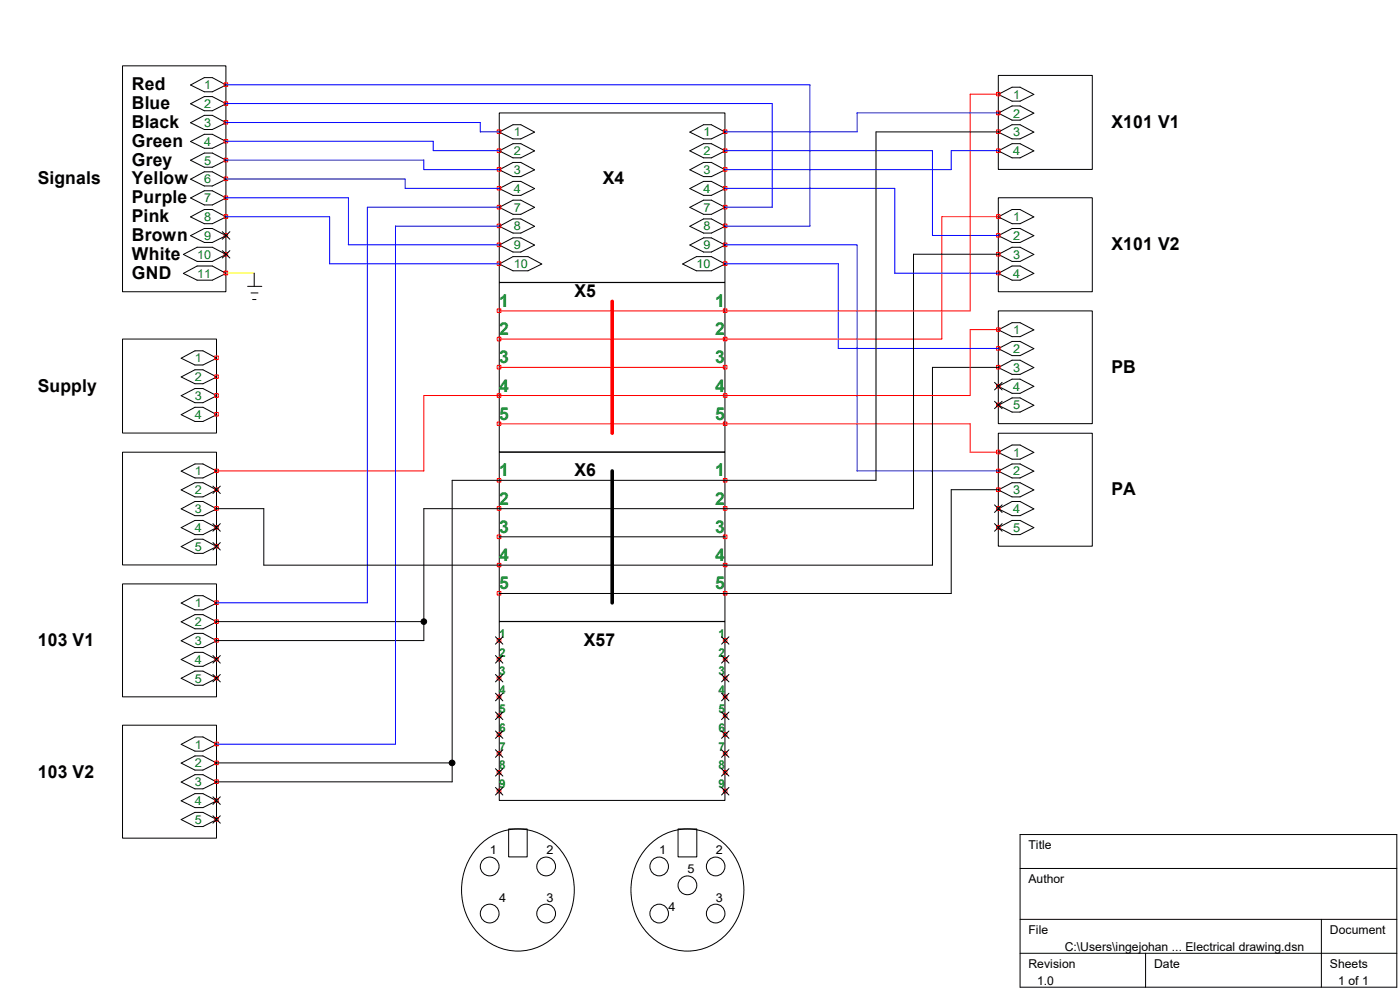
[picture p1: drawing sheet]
<svg xmlns="http://www.w3.org/2000/svg" width="297mm" height="210mm" viewBox="0 0 297 210" stroke-linecap="round" stroke-linejoin="round" font-family="sans-serif">
<g fill="none" stroke="#000" stroke-width=".21">
<path d="M26 14h21.9v47.9h-21.9zM40.4 18l2.9-1.5h1.7l3 1.5-3 1.5h-1.7zM211.8 16h19.9v19.9h-19.9zM40.4 30l2.9-1.5h1.7l3 1.5-3 1.5h-1.7zM40.4 26l2.9-1.5h1.7l3 1.5-3 1.5h-1.7zM40.4 22l2.9-1.5h1.7l3 1.5-3 1.5h-1.7zM40.4 34l2.9-1.5h1.7l3 1.5-3 1.5h-1.7zM40.4 38l2.9-1.6h1.7l3 1.6-3 1.5h-1.7zM105.9 24h47.9v35.9h-47.9zM105.9 28l2.9-1.5h1.7l2.9 1.5-2.9 1.5h-1.7zM105.9 32l2.9-1.5h1.7l2.9 1.5-2.9 1.5h-1.7zM105.9 36l2.9-1.5h1.7l2.9 1.5-2.9 1.5h-1.7z"/>
<path d="M146.3 28l3-1.5h1.6l2.9 1.5-2.9 1.5h-1.6zM146.3 32l3-1.5h1.6l2.9 1.5-2.9 1.5h-1.6zM146.3 36l3-1.5h1.6l2.9 1.5-2.9 1.5h-1.6zM211.8 20l2.9-1.5h1.7l2.9 1.5-2.9 1.5h-1.7zM211.8 24l2.9-1.5h1.7l2.9 1.5-2.9 1.5h-1.7zM211.8 28l2.9-1.5h1.7l2.9 1.5-2.9 1.5h-1.7zM211.8 32l2.9-1.5h1.7l2.9 1.5-2.9 1.5h-1.7zM211.8 28h-26v73.9h-89.9v64h-49.9M38.9 54l2.9-1.5h3.2l3 1.5-3 1.5h-3.2zM38.9 58l2.9-1.6h3.2l3 1.6-3 1.4h-3.2zM40.4 46l2.9-1.6h1.7l3 1.6-3 1.5h-1.7zM40.4 50l2.9-1.5h1.7l3 1.5-3 1.4h-1.7z"/>
<path d="M40.4 42l2.9-1.5h1.7l3 1.5-3 1.5h-1.7zM47.2 49.1l1.6 1.7M47.2 53.2l1.6 1.5M48.8 49.1l-1.6 1.7M48.8 53.2l-1.6 1.5M53.9 58v2.7M105.9 59.9h47.9v36h-47.9zM105.9 56l2.9-1.6h3.2l2.9 1.6-2.9 1.4h-3.2zM105.9 44l2.9-1.5h1.7l2.9 1.5-2.9 1.5h-1.7zM105.9 48l2.9-1.6h1.7l2.9 1.6-2.9 1.4h-1.7zM105.9 52l2.9-1.5h1.7l2.9 1.5-2.9 1.5h-1.7zM105.9 40l2.9-1.5h1.7l2.9 1.5-2.9 1.4h-1.7z"/>
<path d="M144.8 56l2.9-1.6h3.2l2.9 1.6-2.9 1.4h-3.2zM146.3 44l3-1.5h1.6l2.9 1.5-2.9 1.5h-1.6zM146.3 48l3-1.6h1.6l2.9 1.6-2.9 1.4h-1.6zM146.3 52l3-1.5h1.6l2.9 1.5-2.9 1.5h-1.6zM146.3 40l3-1.5h1.6l2.9 1.5-2.9 1.4h-1.6zM211.8 42h19.9v19.9h-19.9zM211.8 46l2.9-1.6h1.7l2.9 1.6-2.9 1.5h-1.7zM211.8 50l2.9-1.5h1.7l2.9 1.5-2.9 1.4h-1.7zM211.8 54l2.9-1.5h1.7l2.9 1.5-2.9 1.5h-1.7zM211.8 58l2.9-1.6h1.7l2.9 1.6-2.9 1.4h-1.7zM211.8 53.9h-18v54h-103.9v28h-43.9M26 71.9h19.9v20h-19.9z"/>
<path d="M38.4 80l3-1.6h1.7l2.9 1.6-2.9 1.4h-1.7zM38.4 76l3-1.6h1.7l2.9 1.6-2.9 1.4h-1.7zM52.5 60.7h3M53.3 62.1h1.4M53.6 63.5h.7M211.8 66h19.9v23.9h-19.9zM211.8 70l2.9-1.5h1.7l2.9 1.5-2.9 1.4h-1.7zM211.8 74l2.9-1.6h1.7l2.9 1.6-2.9 1.4h-1.7zM211.8 78l2.9-1.6h1.7l2.9 1.6-2.9 1.4h-1.7zM211.8 77.9h-14v42h-141.8v-12h-10M26 95.9h19.9v23.9h-19.9zM38.4 88l3-1.6h1.7l2.9 1.6-2.9 1.4h-1.7z"/>
<path d="M38.4 83.9l3-1.5h1.7l2.9 1.5-2.9 1.5h-1.7zM38.4 99.9l3-1.5h1.7l2.9 1.5-2.9 1.5h-1.7zM105.9 95.9h47.9v35.9h-47.9zM211 85.1l1.6 1.6M211 81.1l1.6 1.6M211.8 91.9h19.9v24h-19.9zM211.8 96l2.9-1.6h1.7l2.9 1.6-2.9 1.4h-1.7zM211.8 99.9l2.9-1.5h1.7l2.9 1.5-2.9 1.5h-1.7zM211.8 82l2.9-1.6h1.7l2.9 1.6-2.9 1.4h-1.7zM211.8 86l2.9-1.6h1.7l2.9 1.6-2.9 1.4h-1.7zM212.6 85.1l-1.6 1.6M212.6 81.1l-1.6 1.6"/>
<path d="M38.4 103.9l3-1.5h1.7l2.9 1.5-2.9 1.5h-1.7zM38.4 107.9l3-1.5h1.7l2.9 1.5-2.9 1.5h-1.7zM38.4 111.9l3-1.5h1.7l2.9 1.5-2.9 1.5h-1.7zM38.4 116l3-1.6h1.7l2.9 1.6-2.9 1.4h-1.7zM45.2 111.1l1.5 1.6M45.2 115.1l1.5 1.6M45.2 103.1l1.5 1.6M46.7 111.1l-1.5 1.6M46.7 115.1l-1.5 1.6M46.7 103.1l-1.5 1.6M105.9 113.9h47.9M211 107.1l1.6 1.6"/>
<path d="M211 111.1l1.6 1.6M211.8 103.9l2.9-1.5h1.7l2.9 1.5-2.9 1.5h-1.7zM211.8 107.9l2.9-1.5h1.7l2.9 1.5-2.9 1.5h-1.7zM211.8 111.9l2.9-1.5h1.7l2.9 1.5-2.9 1.5h-1.7zM211.8 103.9h-10v22h-95.9M212.6 107.1l-1.6 1.6M212.6 111.1l-1.6 1.6M26 123.9h19.9v23.9h-19.9zM38.4 139.9l3-1.5h1.7l2.9 1.5-2.9 1.5h-1.7zM38.4 135.9l3-1.5h1.7l2.9 1.5-2.9 1.5h-1.7zM38.4 131.9l3-1.5h1.7l2.9 1.5-2.9 1.5h-1.7zM38.4 127.9l3-1.5h1.7l2.9 1.5-2.9 1.5h-1.7z"/>
<path d="M45.2 139.1l1.5 1.6M46 131.9h43.9M46.7 139.1l-1.5 1.6M105.1 135.1l1.6 1.6M105.1 139.1l1.6 1.6M105.9 131.9h47.9v37.9h-47.9zM106.7 135.1l-1.6 1.6M106.7 139.1l-1.6 1.6M153.1 139.1l1.5 1.6M153.1 135.1l1.5 1.6M154.6 139.1l-1.5 1.6M154.6 135.1l-1.5 1.6"/>
<path d="M26 153.8h19.9v24h-19.9zM38.4 143.9l3-1.5h1.7l2.9 1.5-2.9 1.5h-1.7zM38.4 157.9l3-1.6h1.7l2.9 1.6-2.9 1.4h-1.7zM45.2 143.1l1.5 1.6M46.7 143.1l-1.5 1.6M105.1 143.1l1.6 1.6M105.1 147.1l1.6 1.6M105.1 151l1.6 1.7M105.1 155.1l1.6 1.5M105.1 159l1.6 1.7M106.7 143.1l-1.6 1.6M106.7 147.1l-1.6 1.6"/>
<path d="M106.7 151l-1.6 1.7M106.7 155.1l-1.6 1.5M106.7 159l-1.6 1.7M153.1 159l1.5 1.7M153.1 155.1l1.5 1.5M153.1 151l1.5 1.7M153.1 147.1l1.5 1.6M153.1 143.1l1.5 1.6M154.6 159l-1.5 1.7M154.6 155.1l-1.5 1.5M154.6 151l-1.5 1.7M154.6 147.1l-1.5 1.6"/>
<path d="M154.6 143.1l-1.5 1.6M38.4 173.9l3-1.6h1.7l2.9 1.6-2.9 1.4h-1.7zM38.4 169.9l3-1.5h1.7l2.9 1.5-2.9 1.4h-1.7zM38.4 165.9l3-1.6h1.7l2.9 1.6-2.9 1.4h-1.7zM38.4 161.9l3-1.5h1.7l2.9 1.5-2.9 1.5h-1.7zM45.2 169l1.5 1.6M45.2 173.1l1.5 1.5M46 161.8h49.9M46.7 169l-1.5 1.6M46.7 173.1l-1.5 1.5M101.4 179.6a11.5 11.5 0 0 1 19.2 3.5 13.2 13.2 0 0 1-8 18.3 12 12 0 0 1-14.4-9.6 13.7 13.7 0 0 1 3.2-12.2zM105.1 163.1l1.6 1.5"/>
<path d="M105.1 167l1.6 1.7M106.7 163.1l-1.6 1.5M106.7 167l-1.6 1.7M107.9 175.9h3.9v5.9h-3.9zM137.4 179.6a11.5 11.5 0 0 1 19.2 3.5 13.2 13.2 0 0 1-8 18.3 12 12 0 0 1-14.4-9.6 13.7 13.7 0 0 1 3.2-12.2zM143.8 175.9h4v5.9h-4zM153.1 167l1.5 1.7M153.1 163.1l1.5 1.5M154.6 167l-1.5 1.7M154.6 163.1l-1.5 1.5M216.4 177h79.9v32.4h-79.9zM216.4 184.2h79.9"/>
<path d="M216.4 195h79.9M280.3 195v14.4M216.4 202.2h79.9M243 202.2v7.2"/>
<circle cx="103.9" cy="183.8" r="1.99"/>
<circle cx="103.9" cy="193.8" r="1.99"/>
<circle cx="115.9" cy="193.8" r="1.99"/>
<circle cx="115.9" cy="183.8" r="1.99"/>
<circle cx="139.8" cy="183.8" r="1.98"/>
<circle cx="139.8" cy="193.8" r="1.98"/>
<circle cx="145.8" cy="187.8" r="1.99"/>
<circle cx="151.8" cy="183.8" r="1.98"/>
<circle cx="151.8" cy="193.8" r="1.98"/>
</g>
<g fill="none" stroke="#f00" stroke-width=".21">
<path d="M47.5 17.6h.8v.7h-.8zM211.4 19.6h.8v.7h-.8zM211.8 20h-6v46h-99.9M47.5 29.6h.8v.7h-.8zM47.5 25.6h.8v.7h-.8zM47.5 21.6h.8v.8h-.8zM47.5 33.6h.8v.7h-.8zM47.5 37.5h.8v.8h-.8zM105.5 27.6h.8v.7h-.8zM105.5 31.6h.8v.7h-.8zM105.5 35.6h.8v.7h-.8zM105.5 39.6h.8v.7h-.8z"/>
<path d="M153.5 27.6h.7v.7h-.7zM153.5 31.6h.7v.7h-.7zM153.5 35.6h.7v.7h-.7zM153.5 39.6h.7v.7h-.7zM211.4 23.6h.8v.7h-.8zM211.4 27.6h.8v.7h-.8zM211.4 31.6h.8v.7h-.8zM47.5 41.6h.8v.7h-.8zM47.5 45.6h.8v.7h-.8zM47.5 49.6h.8v.7h-.8zM47.5 53.6h.8v.7h-.8zM47.5 57.5h.8v.8h-.8z"/>
<path d="M105.5 43.6h.8v.7h-.8zM105.5 47.5h.8v.8h-.8zM105.5 51.6h.8v.7h-.8zM105.5 55.5h.8v.8h-.8zM153.5 43.6h.7v.7h-.7zM153.5 47.5h.7v.8h-.7zM153.5 51.6h.7v.7h-.7zM153.5 55.5h.7v.8h-.7zM211.4 45.6h.8v.7h-.8zM211.4 49.6h.8v.7h-.8zM211.4 53.6h.8v.7h-.8zM211.4 57.5h.8v.8h-.8z"/>
<path d="M211.8 46h-12v25.9h-93.9M45.6 79.5h.7v.8h-.7zM45.6 75.5h.7v.8h-.7zM105.5 65.5h.8v.8h-.8zM105.5 71.5h.8v.8h-.8zM105.5 77.5h.8v.8h-.8zM105.9 77.9h47.9M153.5 65.5h.7v.8h-.7zM153.5 71.5h.7v.8h-.7zM153.5 77.5h.7v.8h-.7zM211.4 69.6h.8v.7h-.8zM211.4 73.5h.8v.8h-.8z"/>
<path d="M211.4 77.5h.8v.8h-.8zM211.8 69.9h-6v14h-115.9v16h-43.9M45.6 87.5h.7v.8h-.7zM45.6 83.5h.7v.8h-.7zM45.6 99.5h.7v.7h-.7zM105.5 83.5h.8v.8h-.8zM105.5 89.5h.8v.8h-.8zM105.9 89.9h99.9v6h6M153.5 83.5h.7v.8h-.7zM153.5 89.5h.7v.8h-.7zM211.4 95.5h.8v.8h-.8zM211.4 99.5h.8v.7h-.8z"/>
<path d="M211.4 81.5h.8v.8h-.8zM211.4 85.5h.8v.8h-.8zM45.6 115.5h.7v.7h-.7zM45.6 111.5h.7v.8h-.7zM45.6 107.5h.7v.7h-.7zM45.6 103.5h.7v.8h-.7zM105.5 101.5h.8v.8h-.8zM105.5 107.5h.8v.7h-.8zM105.5 113.5h.8v.8h-.8zM105.5 119.5h.8v.7h-.8zM153.5 101.5h.7v.8h-.7zM153.5 107.5h.7v.7h-.7z"/>
<path d="M153.5 113.5h.7v.8h-.7zM153.5 119.5h.7v.7h-.7zM211.4 103.5h.8v.8h-.8zM211.4 107.5h.8v.7h-.8zM211.4 111.5h.8v.8h-.8zM45.6 139.5h.7v.7h-.7zM45.6 135.5h.7v.7h-.7zM45.6 131.5h.7v.7h-.7zM45.6 127.5h.7v.7h-.7zM105.5 125.5h.8v.7h-.8zM105.5 135.5h.8v.7h-.8zM105.5 139.5h.8v.7h-.8z"/>
<path d="M153.5 125.5h.7v.7h-.7zM153.5 135.5h.7v.7h-.7zM153.5 139.5h.7v.7h-.7zM45.6 143.5h.7v.7h-.7zM45.6 157.4h.7v.8h-.7zM105.5 143.5h.8v.7h-.8zM105.5 147.4h.8v.8h-.8zM105.5 151.5h.8v.7h-.8zM105.5 155.4h.8v.8h-.8zM105.5 159.5h.8v.7h-.8zM153.5 143.5h.7v.7h-.7zM153.5 147.4h.7v.8h-.7z"/>
<path d="M153.5 151.5h.7v.7h-.7zM153.5 155.4h.7v.8h-.7zM153.5 159.5h.7v.7h-.7zM45.6 173.4h.7v.8h-.7zM45.6 169.5h.7v.7h-.7zM45.6 165.4h.7v.8h-.7zM45.6 161.5h.7v.7h-.7zM105.5 163.4h.8v.8h-.8zM105.5 167.4h.8v.8h-.8zM153.5 163.4h.7v.8h-.7zM153.5 167.4h.7v.8h-.7z"/>
</g>
<path d="M129.9 63.9v28" fill="none" stroke="#f00" stroke-width=".76"/>
<path d="M129.9 99.9v28" fill="none" stroke="#000" stroke-width=".76"/>
<g fill="none" stroke="#00f" stroke-width=".21">
<path d="M48 18h123.8v30h-18M48 22h115.8v21.9h-10M48 30h43.9v2h14M48 38h37.9v2h20M48 26h53.9v2h4M48 34h41.9v2h16M153.8 32h44v18h14M153.8 40h36v18h22M211.8 24h-30v4h-28M211.8 32h-10v4h-48M48 42h25.9v9.9h32M48 46h21.9v10h36"/>
<path d="M105.9 43.9h-28v84h-31.9M105.9 48h-22v109.9h-37.9M153.8 51.9h28v48h30M153.8 56h24v17.9h34"/>
</g>
<g fill="#000" stroke="#000" stroke-width=".21">
<circle cx="89.9" cy="131.9" r=".59"/>
<circle cx="95.9" cy="161.8" r=".61"/>
</g>
<path d="M48 58h5.9" fill="none" stroke="#ff0" stroke-width=".21"/>
<g font-size="3.8">
<text x="28" y="19.1">Red</text>
<text x="28" y="23.1">Blue</text>
<text x="28" y="27.1">Black</text>
<text x="235.8" y="27.1">X101 V1</text>
<text x="28" y="31.1">Green</text>
<text x="28" y="35.1">Grey</text>
<text x="8" y="39.1">Signals</text>
<text x="28" y="39.1">Yellow</text>
<text x="127.9" y="39.1">X4</text>
<text x="28" y="47.1">Pink</text>
<text x="28" y="43.1">Purple</text>
<text x="28" y="51.1">Brown</text>
<text x="235.8" y="53.1">X101 V2</text>
<text x="28" y="55.1">White</text>
<text x="28" y="59.1">GND</text>
<text x="121.9" y="63.1">X5</text>
<text x="8" y="83.1">Supply</text>
<text x="235.8" y="79.1">PB</text>
<text x="121.9" y="101">X6</text>
<text x="235.8" y="105.1">PA</text>
<text x="8" y="137">103 V1</text>
<text x="123.9" y="137">X57</text>
<text x="8" y="165">103 V2</text>
</g>
<g font-size="3.8" fill="#008020">
<text x="105.9" y="65.1">1</text>
<text x="151.7" y="65.1">1</text>
<text x="105.9" y="71.1">2</text>
<text x="151.7" y="71.1">2</text>
<text x="105.9" y="77.1">3</text>
<text x="151.7" y="77.1">3</text>
<text x="105.9" y="83.1">4</text>
<text x="151.7" y="83.1">4</text>
<text x="105.9" y="89.1">5</text>
<text x="151.7" y="89.1">5</text>
<text x="105.9" y="101">1</text>
<text x="151.7" y="101">1</text>
<text x="105.9" y="107.1">2</text>
<text x="151.7" y="107.1">2</text>
<text x="105.9" y="113">3</text>
<text x="151.7" y="113">3</text>
<text x="105.9" y="119">4</text>
<text x="151.7" y="119">4</text>
<text x="105.9" y="125.1">5</text>
<text x="151.7" y="125.1">5</text>
</g>
<g font-size="2.6" fill="#008020">
<text x="43.3" y="22.9">2</text>
<text x="43.3" y="18.9">1</text>
<text x="214.9" y="20.9">1</text>
<text x="43.3" y="26.9">3</text>
<text x="109" y="28.9">1</text>
<text x="149.3" y="28.9">1</text>
<text x="214.9" y="24.9">2</text>
<text x="214.9" y="28.9">3</text>
<text x="43.3" y="30.9">4</text>
<text x="43.3" y="34.9">5</text>
<text x="109" y="32.9">2</text>
<text x="149.3" y="32.9">2</text>
<text x="214.9" y="32.9">4</text>
<text x="43.3" y="38.9">6</text>
<text x="109" y="36.9">3</text>
<text x="109" y="40.9">4</text>
<text x="149.3" y="36.9">3</text>
<text x="149.3" y="40.9">4</text>
<text x="43.3" y="42.9">7</text>
<text x="43.3" y="46.9">8</text>
<text x="109" y="44.9">7</text>
<text x="149.3" y="44.9">7</text>
<text x="214.9" y="46.9">1</text>
<text x="43.3" y="50.9">9</text>
<text x="109" y="48.9">8</text>
<text x="109" y="52.9">9</text>
<text x="149.3" y="48.9">8</text>
<text x="149.3" y="52.9">9</text>
<text x="214.9" y="50.9">2</text>
<text x="41.8" y="54.9">10</text>
<text x="41.8" y="58.9">11</text>
<text x="109" y="56.9">10</text>
<text x="147.7" y="56.9">10</text>
<text x="214.9" y="54.9">3</text>
<text x="214.9" y="58.9">4</text>
<text x="214.9" y="70.9">1</text>
<text x="41.4" y="76.9">1</text>
<text x="214.9" y="74.9">2</text>
<text x="41.4" y="80.9">2</text>
<text x="214.9" y="78.9">3</text>
<text x="214.9" y="82.9">4</text>
<text x="41.4" y="88.9">4</text>
<text x="41.4" y="84.9">3</text>
<text x="214.9" y="86.9">5</text>
<text x="41.4" y="100.8">1</text>
<text x="214.9" y="96.9">1</text>
<text x="214.9" y="100.8">2</text>
<text x="41.4" y="104.9">2</text>
<text x="214.9" y="104.9">3</text>
<text x="41.4" y="112.9">4</text>
<text x="41.4" y="108.8">3</text>
<text x="214.9" y="108.8">4</text>
<text x="214.9" y="112.9">5</text>
<text x="41.4" y="116.8">5</text>
<text x="41.4" y="128.8">1</text>
<text x="41.4" y="136.8">3</text>
<text x="41.4" y="132.8">2</text>
<text x="105.9" y="135.3">1</text>
<text x="152.4" y="135.3">1</text>
<text x="41.4" y="140.8">4</text>
<text x="105.9" y="139.3">2</text>
<text x="105.9" y="143.3">3</text>
<text x="152.4" y="139.3">2</text>
<text x="152.4" y="143.3">3</text>
<text x="41.4" y="144.8">5</text>
<text x="105.9" y="147.3">4</text>
<text x="152.4" y="147.3">4</text>
<text x="105.9" y="151.3">5</text>
<text x="105.9" y="155.3">6</text>
<text x="152.4" y="151.3">5</text>
<text x="152.4" y="155.3">6</text>
<text x="41.4" y="158.8">1</text>
<text x="105.9" y="159.3">7</text>
<text x="152.4" y="159.3">7</text>
<text x="41.4" y="166.8">3</text>
<text x="41.4" y="162.8">2</text>
<text x="105.9" y="163.2">8</text>
<text x="105.9" y="167.3">9</text>
<text x="152.4" y="163.2">8</text>
<text x="152.4" y="167.3">9</text>
<text x="41.4" y="170.8">4</text>
<text x="41.4" y="174.8">5</text>
</g>
<g font-size="2.6">
<text x="103.9" y="181.3">1</text>
<text x="115.9" y="181.3">2</text>
<text x="139.9" y="181.3">1</text>
<text x="145.9" y="185.3">5</text>
<text x="151.8" y="181.3">2</text>
<text x="218.2" y="180.1">Title</text>
<text x="105.9" y="191.3">4</text>
<text x="115.9" y="191.3">3</text>
<text x="151.8" y="191.3">3</text>
<text x="218.2" y="187.3">Author</text>
<text x="141.9" y="193.3">4</text>
<text x="218.2" y="198.1">File</text>
<text x="225.9" y="201.7">C:\Users\ingejohan ... Electrical drawing.dsn</text>
<text x="282.2" y="198.1">Document</text>
<text x="218.2" y="205.3">Revision</text>
<text x="220" y="208.9">1.0</text>
<text x="244.9" y="205.3">Date</text>
<text x="282.2" y="205.3">Sheets</text>
<text x="283.9" y="208.9">1 of 1</text>
</g>
</svg>
